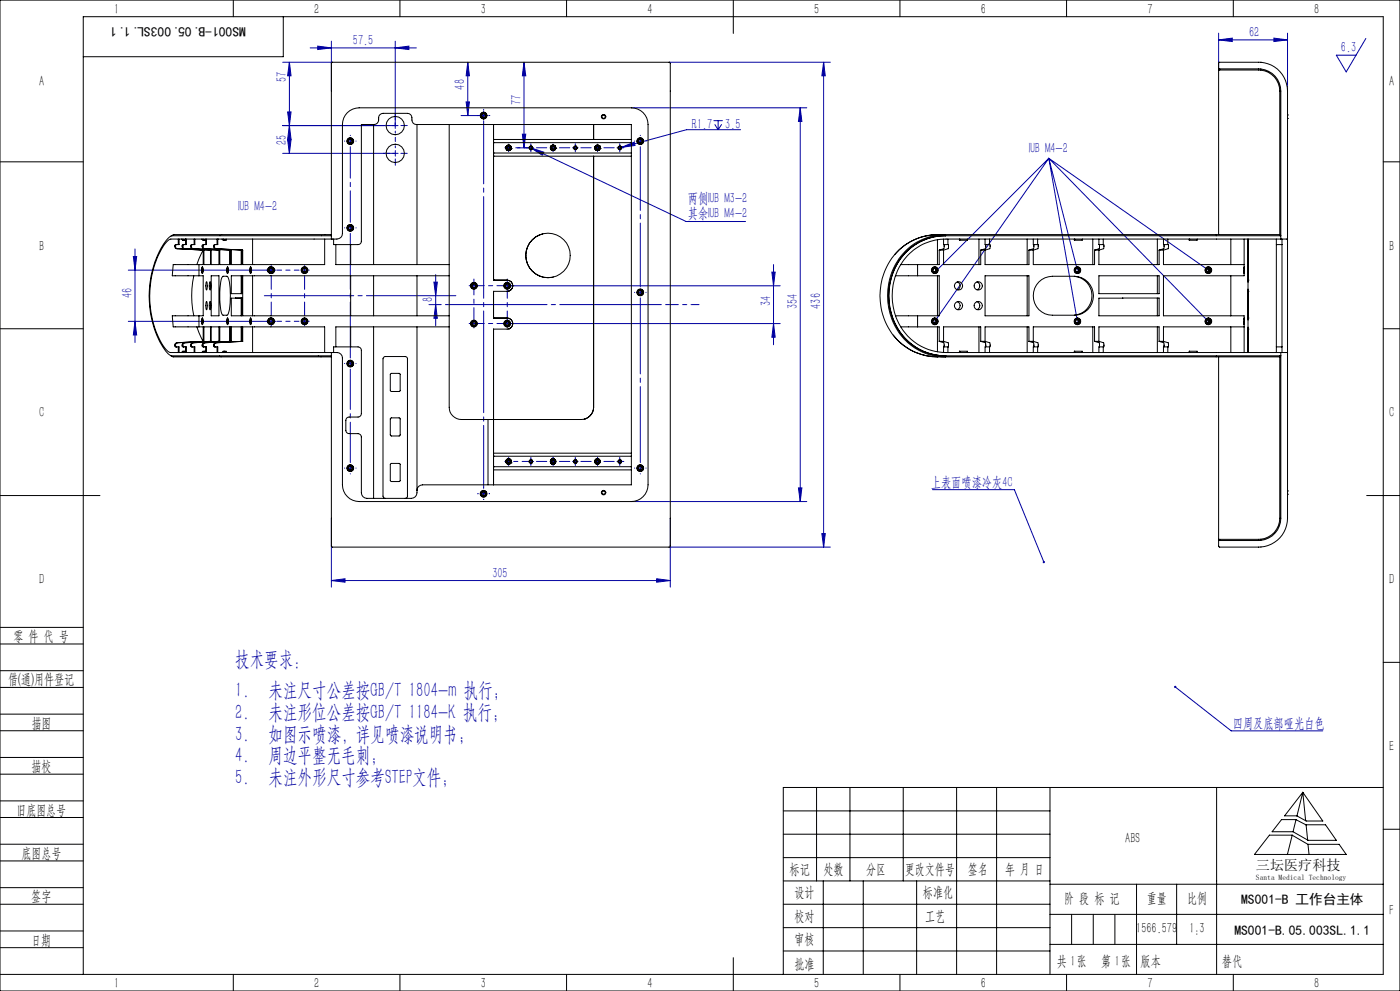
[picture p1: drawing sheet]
<svg xmlns="http://www.w3.org/2000/svg" width="420mm" height="297mm" viewBox="0 0 420 297" stroke-linecap="round" stroke-linejoin="round" font-family="sans-serif">
<g fill="none" stroke="#0000a0" stroke-width=".3">
<path d="M84.8 18.7h15M86.8 18.7v27.3M86.8 18.7l.5 4h-1zM93.1 14.4h31.8M95.3 13.8l4.1 .6-4.1 .4zM99.4 12.3v15M118.6 14.4l4.1-.6v1zM118.6 12.3v26.2M140.3 18.7v15.9M140.3 18.7l.5 4h-1zM157.2 18.7v25.6M157.2 18.7l.5 4h-1z"/>
<path d="M200.7 18.7h48.4M247.1 18.7v145.3M247.1 18.7l.5 4h-1zM365.6 12l4.1-.6v1zM365.6 9.9v11.1M365.6 12h20.7M382.2 11.4l4.1 .6-4.1 .4zM386.3 9.9v17.4M409.8 11.5l-5.9 10.1-3-5.1h5.9M84.8 37.6h34.6M86.3 33.5h1l-.5 4.1zM86.8 37.6l.5 4.1h-1z"/>
<path d="M138.3 34.6h5.4M139.8 30.5h1l-.5 4.1zM144.3 34.6h1.6M145.1 33.8v1.7M189.4 32.3h52.6M214.1 36.2h2.7M214.4 37.2l1 1.7M215.4 36.2v2.7M216.5 37.2l-1.1 1.7M222.2 38.9h-16.2l-19.6 5.3M240.1 32.3v118M240.1 32.3l.5 4.1h-1.1z"/>
<path d="M84.8 46h33.8M86.3 41.9h1l-.5 4.1zM155.2 44.3h2.8M156.7 40.2h1l-.5 4.1zM158.4 44.3h1.7M159.2 44.3l4 1.3-.5 .9zM159.2 44.3l46.6 22.1h17.9M159.2 43.5v1.7M186.4 44.2l3.9-1.6 .2 1zM186.4 44.2l-.5 .1M191.2 42.3h1.7M192.1 41.5v1.6"/>
<path d="M314.6 47.4l-34.2 34.2M314.6 47.4l8.6 33.6M314.6 47.4l47.9 33.6M314.6 47.4l-34.2 48.9M314.6 47.4l8.6 48.9M314.6 47.4l47.9 48.9M40 76.9h1l-.5 4.1zM40.5 74.6v28.1M232.1 79.3v24M38.5 81h44.2M38.5 96.3h44.2M40.5 96.3l.5 4.1h-1z"/>
<path d="M81.4 80.1v1.7M128.7 91.3h2.2M130.2 84.6h1l-.5 4zM130.7 91.3l.5 4.1h-1zM130.7 82.3v15.3M152.2 85.7h81.9M152.2 97h81.9M231.6 81.6h1l-.5 4.1zM232.1 97l.5 4.1h-1zM105.1 139.5v1.6M158.4 138.3h1.7M159.2 137.5v1.6"/>
<path d="M99.4 155.3v20.7M104.2 140.3h1.7M144.3 148h.8M145.1 148v.8M145.1 147.1v.9M145.9 148h-.8M189.4 150.3h52.6M201.1 155.3v20.7M239.5 146.2h1.1l-.5 4.1zM246.6 159.9h1l-.5 4.1zM279.8 146.8h24.5l8.9 21.6M99.4 174l4.1-.5v1z"/>
<path d="M99.4 174h101.7M197 173.5l4.1 .5-4.1 .5zM200.7 164h48.4M352.6 205.9l16.8 13.1h27.4"/>
</g>
<g fill="none" stroke="#0000a0" stroke-width=".3" stroke-dasharray="30.5 1.3 1.3 1.3">
<path d="M116.9 37.6h-1.9M118.6 36v-2M120.3 37.6h1.9M143.4 34.6h-.2M144.3 34.6h-.6M145.1 33.8v-.5M145.1 35.5v.5M145.1 33v-.2M145.9 34.6h.6M146.8 34.6h.1M103.4 42.3h-.1M105.1 42.3v-.8"/>
<path d="M105.1 42.3h-.8M105.1 42.3v.8M105.1 42.3h.8M105.1 40.6v-.1M106.8 42.3h.1M116.9 46h-1.9M118.6 46v-.9M118.6 46h-.8M118.6 46v.8M118.6 46h.8M118.6 47.6v1.9M120.3 46h1.9"/>
<path d="M152.6 43.2v2.3M158.4 44.3h-.4M159.3 43.5v-.4M159.3 45.1v.4M165.9 43.2v2.3M172.6 44.3v-.8M172.6 44.3h-.8M172.6 44.3v.8M172.6 44.3h.8M172.6 43.5v-.4M172.6 45.1v.4M179.3 44.3v-1.1"/>
<path d="M179.3 44.3v1.2M185.9 44.3v-.8M185.9 44.3h-.8M185.9 44.3v.8M185.9 44.3h.9M185.9 43.5v-.4M185.9 45.1v.4M186.8 44.3h.3M190.4 42.3h-.1M192.1 40.6v-.1M193.8 42.3h.1M103.4 68.3h-.1"/>
<path d="M105.1 68.3v-.8M105.1 68.3h-.8M105.1 68.3v.8M105.1 68.3h.8M106.8 68.3h.1M80.5 81h-.5M80.5 96.3h-.5M81.4 80.1v-.5M81.4 96.3v-.8M81.4 96.3h-.9M81.4 96.3v.8M81.4 96.3h.8"/>
<path d="M81.4 97.1v.6M91.4 81v-.9M91.4 81h-.9M91.4 81v.8M91.4 81h.8M91.4 80.1v-.5M91.4 96.3v-.8M91.4 96.3h-.9M91.4 96.3v.8M91.4 96.3h.8M91.4 97.1v.6M92.2 81h.6"/>
<path d="M92.2 96.3h.6M142.2 85.6h-1.5M142.2 97h-1.5M142.2 97v1.3M152 97h2.2M152.2 85.6v-2M152.2 97v1.3M152.2 85.6h2M190.4 87.6h-.1M192.1 87.6v-.8M192.1 87.6h-.8M192.1 87.6v.9"/>
<path d="M192.1 87.6h.8M193.8 87.6h.1M103.4 109h-.1M105.1 109v-.9M105.1 109h-.8M105.1 109v.8M105.1 109h.8M106.8 109h.1M152.6 138.3v-1.2M152.6 138.3v1.2M158.4 138.3h-.4M159.3 137.5v-.4"/>
<path d="M159.3 139.1v.4M165.9 138.3v-1.2M165.9 137.1v2.4M172.6 138.3v-.8M172.6 138.3h-.8M172.6 138.3v.8M172.6 138.3h.8M172.6 137.5v-.4M172.6 139.1v.4M179.3 138.3v-1.2M179.3 137.1v2.4M185.9 138.3v-.8"/>
<path d="M185.9 138.3h-.8M185.9 138.3v.8M185.9 138.3h.9M185.9 137.5v-.4M185.9 139.1v.4M186.8 138.3h.3M103.4 140.3h-.1M105.1 142h.1M106.8 140.3h.1M143.4 148h-.1M145.1 146.3v-.1M145.1 148v-.9"/>
<path d="M145.1 148h-.8M145.1 148v.8M145.1 148h.8M145.1 149.6v.1M146.8 147.9h.1M146.8 148h.1M190.4 140.3h-.1M192.1 140.3v-.8M192.1 140.3h-.8M192.1 140.3v.8M192.1 140.3h.8M192.1 142h.1"/>
<path d="M193.8 140.3h.1"/>
</g>
<path d="M192.1 86v-42" fill="none" stroke="#0000a0" stroke-width=".3" stroke-dasharray="30.5 1.3 1.3 1.3" stroke-dashoffset="11.4"/>
<path d="M192.1 138.6v-49.3" fill="none" stroke="#0000a0" stroke-width=".3" stroke-dasharray="30.5 1.3 1.3 1.3" stroke-dashoffset="7.7"/>
<path d="M105.1 138.6v-28" fill="none" stroke="#0000a0" stroke-width=".3" stroke-dasharray="30.5 1.3 1.3 1.3" stroke-dashoffset="18.4"/>
<path d="M105.1 107.3v-37.3" fill="none" stroke="#0000a0" stroke-width=".3" stroke-dasharray="30.5 1.3 1.3 1.3" stroke-dashoffset="13.7"/>
<path d="M105.1 66.6v-22.6" fill="none" stroke="#0000a0" stroke-width=".3" stroke-dasharray="30.5 1.3 1.3 1.3" stroke-dashoffset="21.1"/>
<path d="M83 81h6.7M83 96.3h6.7M151.5 138.3h6.5" fill="none" stroke="#0000a0" stroke-width=".3" stroke-dasharray="30.5 1.3 1.3 1.3" stroke-dashoffset="29.1"/>
<path d="M81.4 94.6v-12M91.4 94.6v-12" fill="none" stroke="#0000a0" stroke-width=".3" stroke-dasharray="30.5 1.3 1.3 1.3" stroke-dashoffset="26.4"/>
<path d="M118.6 44.3v-5" fill="none" stroke="#0000a0" stroke-width=".3" stroke-dasharray="30.5 1.3 1.3 1.3" stroke-dashoffset="29.9"/>
<path d="M160.9 44.3h10M174.3 44.3h10M142.2 85.6h10M152.2 97h-10M160.9 138.3h10M174.3 138.3h10" fill="none" stroke="#0000a0" stroke-width=".3" stroke-dasharray="30.5 1.3 1.3 1.3" stroke-dashoffset="27.4"/>
<path d="M145.1 146.3v-110" fill="none" stroke="#0000a0" stroke-width=".3" stroke-dasharray="30.5 1.3 1.3 1.3" stroke-dashoffset="11.7"/>
<path d="M136.8 88.6h-57.5" fill="none" stroke="#0000a0" stroke-width=".3" stroke-dasharray="30.5 1.3 1.3 1.3" stroke-dashoffset="3.7"/>
<g fill="none" stroke="#000" stroke-width=".3">
<path d="M0 0h420v297h-420zM70 0v5M85 5v12h-60M120 0v5M170 0v5M220 0v10M270 0v5M320 0v5M370 0v5M0 48.5h25M415 48.5h5M0 98.5h25"/>
<path d="M415 98.5h5M0 148.5h30M410 148.5h10M0 193h25M0 188h25M415 198.5h5M0 206h25M0 201h25M0 219h25M0 214h25M0 232h25M0 227h25"/>
<path d="M245 236v28M255 236v28M271 236v28M287 236v56M299 236v56M315 236v56M365 236v56M390.8 237.5l6 8.6h-4.9l-2.9-1.6h-3.6zM390.8 237.5l-1.7 7M390.8 237.5l.9 8.5M415 236h-180v56M0 245h25"/>
<path d="M0 240h25M0 258h25M0 253h25M235 243h80M235 250h80M235 257h80M380.8 250.3h6.8l4.8 2.7h9.3l2.2 3.1h-27.6zM384.5 245.6h4.3l3 1.6h5.9l3.2 4.6h-8.5l-4.5-2.5h-6.3zM387.7 250.3l-1.5 5.8M388.8 245.7l-.9 3.6M391.8 247.2l.5 4.5M392.4 253l.3 3.1"/>
<path d="M415 248.5h5M0 271h25M0 266h25M0 279h25M235 271h80M235 264h80M235 278h80M247 264v28M259 264v28M275 264v28M315 274h100M315 265h100"/>
<path d="M321.5 274v9M328 274v9M334.5 274v9M341 265v27M353 265v18M0 292h415v-287h-390v287M0 284h25M70 292v5M120 292v5M170 292v5M220 287v10M235 285h80"/>
<path d="M270 292v5M315 283h100M320 292v5M370 292v5"/>
</g>
<path d="M201.1 91.3h-70.2" fill="none" stroke="#0000a0" stroke-width=".3" stroke-dasharray="30.5 1.3 1.3 1.3" stroke-dashoffset="-2.7"/>
<path d="M201.1 91.3h8.6" fill="none" stroke="#0000a0" stroke-width=".3" stroke-dasharray="30.5 1.3 1.3 1.3" stroke-dashoffset="28.1"/>
<path d="M152.2 85.6v11.4" fill="none" stroke="#0000a0" stroke-width=".3" stroke-dasharray="30.5 1.3 1.3 1.3" stroke-dashoffset="26.7"/>
<path d="M142.2 97v-13.4" fill="none" stroke="#0000a0" stroke-width=".3" stroke-dasharray="30.5 1.3 1.3 1.3" stroke-dashoffset="25.7"/>
<path d="M159.3 44.3h-7.8" fill="none" stroke="#0000a0" stroke-width=".3" stroke-dasharray="30.5 1.3 1.3 1.3" stroke-dashoffset="28.5"/>
<g fill="#0000a0">
<path d="M159.2 44.3l4 1.3-.5 .9zM312.9 168.3v.4l.4 .1-.1-.4 .1 .4 .2-.2-.1-.4zM352.3 205.7a.35 .35 0 0 0 .2 .5 .35 .35 0 0 0 .4-.4 .35 .35 0 0 0-.5-.2l.2 .3z"/>
<path d="M231.6 81.6h1l-.5 4.1zM232.1 97l.5 4.1h-1z"/>
<path d="M130.2 84.6h1l-.5 4zM130.7 91.3l.5 4.1h-1z"/>
<path d="M95.3 13.8l4.1 .6-4.1 .4zM118.6 14.4l4.1-.6v1zM99.4 174l4.1-.5v1zM197 173.5l4.1 .5-4.1 .5zM186.4 44.2l4.1-.6-.2-1zM365.6 12l4.1-.6v1zM382.2 11.4l4.1 .6-4.1 .4z"/>
<path d="M247.1 18.7l.5 4h-1zM246.6 159.9h1l-.5 4.1zM240.1 32.3l.5 4.1h-1.1zM239.5 146.2h1.1l-.5 4.1zM86.8 18.7l.5 4h-1zM86.3 33.5h1l-.5 4.1zM40 76.9h1l-.5 4.1zM40.5 96.3l.5 4.1h-1zM86.8 37.6l.5 4.1h-1zM86.3 41.9h1l-.5 4.1zM140.3 18.7l.5 4h-1zM139.8 30.5h1l-.5 4.1zM157.2 18.7l.5 4h-1zM156.7 40.2h1l-.5 4.1z"/>
</g>
<g fill="none" stroke="#000" stroke-width=".3">
<path d="M99.4 18.9v52.7M99.6 18.7l101.4 .1v144.9M112.1 37.3v42M125.1 37.3v42M134.8 37.3v84.8a3.7 3.7 0 0 0 3.6 3.6h36a3.7 3.7 0 0 0 3.7-3.6M148.1 37.3v46.7M178.1 37.3v4.5M365.9 20.6v.4M386.3 35.5h.1M386.3 34.5h.1M148.1 41.8h.1M148.1 42.8h.1"/>
<path d="M148.1 45.9h.1M148.1 46.8h.1M148.1 41.8h41.3M148.1 42.8h41.3M148.1 45.9h41.3M148.1 46.8h41.3M151.8 44.4h.1M151.8 44.4v.2M151.8 44.6h.1M151.8 44h.1M151.8 44v.3M151.8 44.6l.1 .2"/>
<path d="M151.8 44.3v.1M151.9 44.8h.1M151.9 44.8l.3 .2M152 43.7h.1M152 43.7l-.2 .3M152.2 45v.1M152.2 43.6h.1M152.2 45.1h.2M152.2 43.6l-.2 .1M152.4 45.1h.1M152.4 43.5h.1M152.4 43.5l-.2 .1"/>
<path d="M152.4 43.5h.4M152.4 45.1l.2 .1M152.6 43.9a.42 .42 0 0 0-.4 .4 .42 .42 0 0 0 .4 .4M152.6 45.2h.1M152.8 43.5h.1M152.9 43.5l.1 .1M153 45h.1M153 45l-.4 .2M153 43.6h.1M153 43.6l.4 .5M153.3 44.7h.1M153.3 44.7l-.3 .3"/>
<path d="M153.4 44.1h.1M153.4 44.5h.1M153.4 44.5l-.1 .2M153.4 44.1v.2M153.4 44.3h.1M153.4 44.3v.2M159.2 44.9h.1M159.2 43.7h.1M159.2 43.7l.6 .6M159.8 44.3l-.6 .6M165.1 44.4h.1M165.1 44.4v.2"/>
<path d="M165.1 44.6h.1M165.1 44h.1M165.1 44.6l.1 .2M165.1 44.3v.1M165.1 44v.3M165.2 44.8h.1M165.2 44.8l.4 .2M165.4 43.7h.1M165.4 43.7l-.3 .3M165.6 45v.1M165.6 43.6h.1M165.6 43.6l-.2 .1"/>
<path d="M165.6 45.1h.1M165.7 45.1h.1M165.7 43.5h.1M165.7 43.5l-.1 .1M165.8 43.5l.5 .1M165.8 45.1l.1 .1M165.9 43.9a.42 .42 0 0 0-.4 .4 .42 .42 0 0 0 .4 .4M165.9 45.2h.1M166.3 45h.1M166.3 45l-.3 .2M166.3 43.6h.1M166.4 43.6l.3 .5"/>
<path d="M166.6 44.7l-.2 .3M166.7 44.7h.1M166.7 44.1h.1M166.7 44.5h.1M166.7 44.5v.2M166.7 44.1l.1 .2M166.8 44.3h.1M166.8 44.3l-.1 .2M172.6 44.9h.1M172.6 43.7h.1M172.6 43.7l.5 .6M173.1 44.3l-.5 .6"/>
<path d="M178.1 46.8v75.3M178.4 44.4h.1M178.4 44.4l.1 .2M178.5 44.6h.1M178.5 44v.3M178.5 44h.1M178.5 44.6l.1 .2M178.5 44.3l-.1 .1M178.6 44.8h.1M178.6 44.8l.3 .2M178.7 43.7h.1M178.7 43.7l-.2 .3"/>
<path d="M178.9 45.1h.1M178.9 45.1h.2M179.1 45.1h.1M179.1 43.5h.1M179.1 43.5l-.4 .2M179.1 43.5l.6 .1M179.2 43.9a.42 .42 0 0 0-.4 .4 .42 .42 0 0 0 .4 .4M179.7 45h.1M179.7 45l-.6 .1M179.7 43.6h.1M179.7 43.6l.1 .1M179.8 43.7h.1"/>
<path d="M179.8 43.7l.3 .4M180.1 44.5l-.4 .5M180.1 44.1h.1M180.1 44.5h.1M180.1 44.1v.2M180.1 44.3h.1M180.1 44.3v.2M185.9 44.9h.1M185.9 43.7h.1M185.9 43.7l.6 .6M186.5 44.3l-.6 .6M191.8 42.8h.6"/>
<path d="M191.9 41.8h.4M53 73.3a.65 .65 0 0 0-.4 .7 .65 .65 0 0 0 .7 .5M53.5 71.6v1.7M53.7 71.6v1.7h-.9a.64 .64 0 0 0-.4 .7 .64 .64 0 0 0 .7 .5l8.1 .5M54.4 71.6l.4 .4h.9M54.9 71.6l.3 .4M55.2 73.3a.65 .65 0 0 0-.4 .7 .65 .65 0 0 0 .7 .5M55.7 71.6v1.7M55.9 71.6v1.7h-.9a.65 .65 0 0 0-.4 .7 .65 .65 0 0 0 .6 .5l8.2 .5M57.7 73.3a.64 .64 0 0 0-.3 .7 .64 .64 0 0 0 .6 .5l7.9 .5M58.2 71.6v1.7M58.5 71.6v1.7h-1a.65 .65 0 0 0-.3 .7 .65 .65 0 0 0 .6 .5l7.9 .5"/>
<path d="M59.7 79.3v3.4M60.5 71.6l.4 .4h.8M60.9 75l-1.8 4.3M60.9 71.6l.4 .4M61.2 75h-.2v4.3h-9l-.3 3.4h9.3v11.9h-9.3l.3 3.4h9v4.3h.2M61.2 75v4.3h1.9v-4.3h.3M61.2 73.3a.65 .65 0 0 0-.3 .7 .65 .65 0 0 0 .6 .5M61.7 71.6v1.7M61.9 71.6v1.7h-.9a.64 .64 0 0 0-.4 .7 .64 .64 0 0 0 .7 .5l8.1 .5M63.4 75v4.3h2.3v-4.3M64.6 73.3a.65 .65 0 0 0-.3 .7 .65 .65 0 0 0 .6 .5M65.1 71.6v1.7"/>
<path d="M65.3 71.6v1.7h-.9a.65 .65 0 0 0-.4 .7 .65 .65 0 0 0 .7 .5l8.1 .5M65.7 75h.2M65.9 75v4.3h3.3v-4.3h.2M66.6 71.6l.4 .4h.8v-.4M67 71.6l.4 .4M68.9 75v4.3M69.4 75v4.3h3.2v-4.3h.2M72.4 75v4.3M75.8 71.6v7.7M81.4 79.9a1.07 1.07 0 0 0-1 .7 1.07 1.07 0 0 0 .2 1.1M97.4 71.6v7.7h-24.6v-4.3M99.4 71.6h.2a2.88 2.88 0 0 0 3-1l.1-33.3a5 5 0 0 1 5-5h81.7a5 5 0 0 1 5 5v108a5.1 5.1 0 0 1-5 5h-81.7a5.1 5.1 0 0 1-5-5v-38a1.63 1.63 0 0 0-1.6-1.6h-1.7"/>
<path d="M99.4 70.7h-47.7a8.1 8.1 0 0 0-3.6 4.1 30.1 30.1 0 0 0 1.6 30.5l.7 .7 1.1 .6h47.9M99.4 71.6h-48.1a8.4 8.4 0 0 0-3.5 4.3 29.3 29.3 0 0 0 1.7 28.4l.9 1 .7 .4h48.3M99.4 70.3h-47.2l-.9 .4M100.1 71.6v1.7h7.3a.96 .96 0 0 0 1-1v-35h3.9a1.52 1.52 0 0 0 1.3-2 1.33 1.33 0 0 1 1.3-1.3h7.3a1.49 1.49 0 0 1 1.4 2 1.33 1.33 0 0 0 1.3 1.3h64.5v108h-62.6a1.63 1.63 0 0 0-1.7 1.7M100.8 73.3v6h34M105.2 73.3v6M157.7 76.5a6.6 6.6 0 0 0 8.3 6.5M162.8 70.1a6.7 6.7 0 0 0-5.1 6.4M270.2 79.3h5.1v3.4h-6.7M281.2 71.9v7.4M281.3 70.3a16.9 16.9 0 0 0-12.8 5.9M281.8 75v4.3h-6.4"/>
<path d="M281.8 75h1.3M283.1 71.6v1.7l1.5 .1-.1 1.1-1.4 .5M283.1 75v4.3h11.1v-4.3M283.2 73.3v1.2l-1.4 .5M283.6 70.3a17.8 17.8 0 0 0-17.3 20.1 17.5 17.5 0 0 0 17.4 16.6M283.7 70.7a17.3 17.3 0 0 0-17 17.9 17.3 17.3 0 0 0 17 18M284.4 71.6v1.7M287.8 71.6v.4h2.4l.1-.4M288 71.6l-.1 .4M293.7 71.6v7.7M294.2 75h1.3M295.5 71.6v1.7h1.5v.2l-.1 1-1.4 .5"/>
<path d="M295.5 75v4.3h13.2v-4.3M295.7 73.3v1.2l-1.5 .5M296.9 71.6v1.7M308.2 71.6v7.7M308.7 75h1.3M310 71.6v1.7l1.5 .1-.1 1.1-1.4 .5M310 75v4.3h18.4v-4.3M310.1 73.3v1.2l-1.4 .5M311.3 71.6v1.7M322.3 71.6v.4h2.4v-.4M322.4 71.6v.4M327.8 71.6v7.7"/>
<path d="M328.4 75h1.3M329.7 71.6v1.7h1.4l.1 .2-.1 1-1.4 .5M329.7 75v4.3h18v-4.3M329.8 73.3v1.2l-1.4 .5M331 71.6v1.7M347.2 71.6v7.7M347.7 75h1.3M349 71.6v1.7h1.5l.1 .2-.2 1-1.4 .5M349 75v4.3h24.2M349.2 73.3v1.2l-1.5 .5M350.3 71.6v1.7M356.8 71.6v.4h2.3l.1-.4"/>
<path d="M356.9 71.6l-.1 .4M365.6 70.3v-49.3h9.6a7.7 7.7 0 0 1 7.1 2.1 6.4 6.4 0 0 1 1.6 4.2v43.4M369.3 71.6v7.7M373.2 71.6v11.1h-24.2v11.9h24.2v11.1M374.4 71.6v34.1M382.9 73.3h1.7M382.9 71.6v34.1M383.9 70.3h-102.5a17.7 17.7 0 0 0-17.3 20.1 17.5 17.5 0 0 0 17.3 16.6h102.5M384.2 70.7h-100.5a17.1 17.1 0 0 0-17 16.2 17.5 17.5 0 0 0 17 19.7h100.5M384.2 71.6h-100.4a16.6 16.6 0 0 0-15.8 20.4 16.1 16.1 0 0 0 15.8 13.7h100.4M384.2 71.6v-44.3a6.7 6.7 0 0 0-6.6-6.7h-12v-1.7l.2-.2h10.3a8.8 8.8 0 0 1 10.2 8.6v128a8.8 8.8 0 0 1-10.2 8.7h-10.2l-.3-.3v-1.7h7.4a21.8 21.8 0 0 0 6.4-.3 6.7 6.7 0 0 0 4.8-6.4v-49.6M384.2 71.6h2.1"/>
<path d="M384.6 71.6v34.1M58.1 82.7a28.6 28.6 0 0 0 0 11.9M59.1 98l1.8 4.3M59.7 94.6v3.4M60.6 80.1l.3 .9-.2 .9zM60.6 95.5l.3 .8-.2 .9zM60.6 95.4l.3 .7-.2 1.2zM60.6 80l.3 .8-.2 1.2zM60.7 80.4v1.2zM60.7 95.6v1.4zM60.8 95.8v1M60.8 80.5v1"/>
<path d="M61.9 84.5h.2l.1 1.2-.2 1.2-.3-1.2zM61.9 90.4h.2l.1 1.2-.2 1.2-.3-1.2zM63 84.4l.2 .8-.2 1.7-.2-.8zM63 90.3l.2 .8-.2 1.7-.2-.7zM63.4 82.7h2.3v11.9h-2.3zM66.7 82.9h1.6a20.5 20.5 0 0 1 0 11.5l-1.4 .1a4.9 4.9 0 0 1-.9-3.6 19 19 0 0 1 .7-8zM68.2 80.1l.2 .5-.1 1.3zM68.2 95.5l.2 .5-.1 1.2zM68.2 95.4l.2 .7-.1 1.2zM68.2 80l.2 .8-.1 1.2zM68.2 80.4l.1 1.2zM68.3 95.6v1.4z"/>
<path d="M68.3 95.8v1M68.3 80.5v1M68.9 98v4.3M69.4 89.4l3.2-.1v5.3h-3.2zM69.4 82.7h3.2v5.3h-3.2zM70.7 89.3v.1M72.4 82.7v5.3M72.4 89.4v5.2M72.4 98v4.3M75.1 80.1l.3 .9-.2 .9zM75.1 95.5l.3 .8-.2 .9zM75.1 80a1.96 1.96 0 0 1 0 1.9z"/>
<path d="M75.1 95.4l.3 .4-.2 1.5zM75.1 80.4l.1 1.2zM75.2 95.6v1.4zM75.2 80.5v1M75.2 95.8v1M75.8 82.7v11.9M75.8 98v7.7M81.4 95.2a1.07 1.07 0 0 0-1 .7 1.07 1.07 0 0 0 .2 1.2M105.2 82.7v11.9M105.2 98v6M112.1 82.7v11.9M112.1 98v51.4"/>
<path d="M125.1 98v49.7a1.69 1.69 0 0 1-1.7 1.7h-13.3a1.69 1.69 0 0 1-1.7-1.7v-16.7a1.02 1.02 0 0 0-1-1h-2.7a.96 .96 0 0 1-.9-1v-3a.96 .96 0 0 1 .9-1h2.7a1.02 1.02 0 0 0 1-1v-19a1.02 1.02 0 0 0-1-1h-7.3v1.7M125.1 82.7v11.9M134.8 82.7h-62v11.9h62M134.8 98h-34v6M142 96.4a.54 .54 0 0 0-.4 .6 .54 .54 0 0 0 .6 .5M142 85.1a.54 .54 0 0 0-.4 .6 .54 .54 0 0 0 .6 .5M142.2 97.5h.1M142.2 86.2h.1M148.1 84h.1M148.1 95.3h.1M148.1 84h4.1M148.1 95.3h4.1"/>
<path d="M152 85.1a.54 .54 0 0 0-.4 .6 .54 .54 0 0 0 .6 .5M152 96.4a.54 .54 0 0 0-.4 .6 .54 .54 0 0 0 .6 .5M152.2 84a1.68 1.68 0 0 1 1.6 1.6 1.68 1.68 0 0 1-1.6 1.7h-4.1v8M152.2 84a1.66 1.66 0 0 1 1.6 1.4 1.66 1.66 0 0 1-1.3 1.8M152.2 95.3a1.66 1.66 0 0 1 1.6 1.7 1.66 1.66 0 0 1-1.6 1.6h-4.1v46.7M152.2 95.3a1.64 1.64 0 0 1 1.6 1.5 1.64 1.64 0 0 1-1.3 1.8M152.2 97.5h.1M152.2 86.2h.1M152.5 87.3h.1M152.5 98.6h.1M268.7 94.6h6.6v3.4h-5.1M275.3 82.7h6.5v11.9h-6.5"/>
<path d="M275.3 98h6.5v4.3M280.3 95.8a.54 .54 0 0 1 .4 .5 .54 .54 0 0 1-.4 .5M280.3 80.4a.54 .54 0 0 1 .4 .6 .54 .54 0 0 1-.4 .5M281.2 82.7v11.9M281.2 98v7.4M287.2 90.4a1.22 1.22 0 0 1 .8 1.2 1.22 1.22 0 0 1-.8 1.2M287.2 84.5a1.25 1.25 0 0 1 .8 1.2 1.25 1.25 0 0 1-.8 1.2M293.1 84.5a1.25 1.25 0 0 1 .8 1.2 1.25 1.25 0 0 1-.8 1.2M293.1 90.4a1.22 1.22 0 0 1 .8 1.2 1.22 1.22 0 0 1-.8 1.2M293.7 98v7.7M295.5 82.7h13.2v11.9h-13.2zM308.2 82.7v11.9"/>
<path d="M308.2 98v7.7M311.6 84.5a5.8 5.8 0 0 1 4.1-1.7h6.6a5.8 5.8 0 0 1 5.7 5.8 5.8 5.8 0 0 1-5.7 5.9h-6.6a5.8 5.8 0 0 1-5.3-3.7 5.8 5.8 0 0 1 1.2-6.3zM322.4 82.8a5.8 5.8 0 0 1 5.2 5.8 5.8 5.8 0 0 1-5.2 5.8M323.1 95.8a.54 .54 0 0 1 .4 .5 .54 .54 0 0 1-.4 .5M323.1 80.4a.54 .54 0 0 1 .4 .6 .54 .54 0 0 1-.4 .5M327.8 98v7.7M329.7 89.4l18-.1v5.3h-18zM329.7 82.7h18v5.3h-18zM336.8 89.3v.1M347.2 82.7v5.3M347.2 89.3v5.3M347.2 98v7.7"/>
<path d="M362.3 80.5l.2 .3-.2 .7M362.3 95.8l.2 .3-.2 .7M362.4 80.4a.54 .54 0 0 1 .4 .6 .54 .54 0 0 1-.4 .5M362.4 95.8a.54 .54 0 0 1 .4 .5 .54 .54 0 0 1-.4 .5M369.3 82.7v11.9M369.3 98v7.7M373.2 80.2v1.5M373.2 95.5v1.6M373.2 95.4v.4M373.2 96.3v.9v-.4M373.2 98h-24.2v4.3M373.2 80.1v.3"/>
<path d="M373.2 81v.9v-.4M374.4 98v.6M374.4 95.3v.6M374.4 86.6v.7M374.4 84v.6M374.4 98.6h.1M374.4 84h.1M374.4 87.3h.1M374.4 95.3h.1M51.2 106.5l.8 .5h47.4M53.3 102.7a.67 .67 0 0 0-.6 .5 .67 .67 0 0 0 .3 .8M53.5 104v1.7"/>
<path d="M55.2 105.3l-.3 .4M55.5 102.7a.67 .67 0 0 0-.6 .5 .67 .67 0 0 0 .3 .8M55.7 105.3h-.9l-.4 .4M55.7 104v1.7M58 102.7a.65 .65 0 0 0-.6 .5 .65 .65 0 0 0 .3 .8M58.2 104v1.7M61.2 102.3l-8.1 .4a.65 .65 0 0 0-.7 .5 .65 .65 0 0 0 .4 .8h.9v1.7M61.2 102.3v-4.3h1.9v4.3h.3M61.3 105.3l-.4 .4M61.7 105.3h-.8l-.4 .4M61.7 104v1.7M63.4 102.3l-8.2 .4a.67 .67 0 0 0-.5 .5 .67 .67 0 0 0 .3 .8h.9v1.7"/>
<path d="M63.4 102.3v-4.3h2.3v4.3h.2M64.9 102.7a.67 .67 0 0 0-.6 .5 .67 .67 0 0 0 .3 .8M65.1 104v1.7M65.9 102.3l-8.1 .4a.67 .67 0 0 0-.6 .5 .67 .67 0 0 0 .3 .8h1v1.7M65.9 102.3v-4.3h3.3v4.3M66.6 105.7l.4-.4h.8v.4M67.4 105.3l-.4 .4M69.2 102.3l-7.9 .4a.65 .65 0 0 0-.6 .5 .65 .65 0 0 0 .3 .8h.9v1.7M69.2 102.3h.2M69.4 102.3l-7.9 .4a.67 .67 0 0 0-.6 .5 .67 .67 0 0 0 .3 .8M69.4 102.3v-4.3h3.2v4.3h.2M72.8 102.3v-4.3h24.6v7.7"/>
<path d="M72.8 102.3l-8.1 .4a.67 .67 0 0 0-.6 .5 .67 .67 0 0 0 .3 .8h.9v1.7M99.4 105.7v58.1M117.2 112l2.5-.1 .4 .2v5l-.2 .2h-2.5l-.3-.2zM268 100.4a16.7 16.7 0 0 0 13.3 6.6M281.8 102.3l1.3 .4 .1 1.3M281.8 102.3h1.3M283.1 102.3l1.3 .4 .2 .4-.1 .9h-1.4v1.7M283.1 102.3v-4.3h11.1v4.3M284.4 104v1.7M287.8 105.7v-.4h2.4l.1 .4M287.9 105.3l.1 .4M294.2 102.3l1.4 .4 .1 1.3"/>
<path d="M294.2 102.3h1.3M295.5 102.3l1.4 .4 .1 .4v.9h-1.5v1.7M295.5 102.3v-4.3h13.2v4.3M296.9 104v1.7M308.7 102.3l1.4 .4v1.3M308.7 102.3h1.3M310 102.3l1.4 .4 .1 .4-.1 .9h-1.4v1.7M310 102.3v-4.3h18.4v4.3M311.3 104v1.7M322.3 105.7v-.4h2.4v.4M322.4 105.3v.4M328.4 102.3l1.4 .5v1.2"/>
<path d="M328.4 102.3h1.3M329.7 102.3l1.4 .4 .1 .7v.6h-1.5v1.7M329.7 102.3v-4.3h18v4.3M331 104v1.7M347.7 102.3l1.5 .5v1.2M347.7 102.3h1.3M349 102.3l1.4 .4 .2 .7-.1 .6h-1.5v1.7M350.3 104v1.7M356.8 105.7v-.4h2.3l.1 .4M356.8 105.3l.1 .4M382.9 104h1.7M383.9 106.6v48.7a6.3 6.3 0 0 1-6.3 6.3h-12v-54.6"/>
<path d="M384.2 105.7h2.1M117.2 125.3l2.5-.1 .4 .2v5.1l-.2 .1-2.5 .1-.3-.2zM117.2 139l2.5-.1 .4 .2v5l-.2 .2h-2.5l-.3-.2zM146.4 125.7v19.6M148.1 136.7h.1M148.1 139.9h.1M148.1 125.7h.1M148.1 136.7h41.3M148.1 135.8h41.3M148.1 139.9h41.3M151.8 138.3l.2 .7M151.8 138v.3"/>
<path d="M151.8 138h.1M152 139h.1M152 139l.2 .1M152.2 139.1h.1M152.2 137.5l-.4 .5M152.2 137.5h.1M152.2 139.1h.2M152.4 139.1h.1M152.4 137.5h.1M152.4 137.5h-.2M152.4 139.1h.2M152.4 137.5h.2"/>
<path d="M152.6 137.9a.41 .41 0 0 0-.4 .4 .41 .41 0 0 0 .4 .4M152.6 139.1h.1M152.6 137.5h.1M152.6 137.5h.2M152.8 139.1h.1M152.8 137.5h.1M152.8 139.1h-.2M152.9 137.5l.4 .4M153.3 138.7h.1M153.3 138.7l-.4 .4M153.3 137.9h.1M153.3 137.9l.1 .2"/>
<path d="M153.4 138.1h.1M153.4 138.5h.1M153.4 138.5l-.1 .2M153.4 138.1v.2M153.4 138.3h.1M153.4 138.3v.2M159.2 138.8h.1M159.2 137.8h.1M159.2 137.8l.6 .5M159.8 138.3l-.2 .4-.4 .1M165.1 138.3l.3 .7M165.1 138v.3"/>
<path d="M165.1 138h.1M165.4 139h.1M165.4 139l.2 .1M165.6 139.1h.1M165.6 137.5l-.5 .5M165.6 137.5h.1M165.7 139.1h.1M165.7 137.5h.1M165.7 137.5h-.1M165.8 139.1h.1M165.8 137.5h.1M165.9 137.9a.41 .41 0 0 0-.4 .4 .41 .41 0 0 0 .4 .4"/>
<path d="M165.9 139.1h.1M165.9 137.5h.1M166 137.5l.6 .4M166.6 138.7h.1M166.6 138.7l-.6 .4M166.6 137.9h.1M166.7 137.9v.2M166.7 138.1h.1M166.7 138.5h.1M166.7 138.5v.2M166.7 138.1l.1 .2M166.8 138.3h.1"/>
<path d="M166.8 138.3l-.1 .2M172.6 138.8h.1M172.6 137.8h.1M172.6 137.8l.5 .5M173.1 138.3l-.1 .4-.4 .1M175.3 125.6h.1M178.1 122.1a3.7 3.7 0 0 1-2.8 3.5M178.5 138.3l.2 .7M178.5 138v.3M178.5 138h.1M178.7 139h.1M178.7 139l.2 .1"/>
<path d="M178.9 139.1h.1M178.9 137.5l-.4 .5M178.9 137.5h.1M178.9 139.1h.2M179.1 139.1h.1M179.1 137.5h.1M179.1 137.5h-.2M179.1 137.5l.6 .1 .4 .5M179.2 137.9a.41 .41 0 0 0-.4 .4 .41 .41 0 0 0 .4 .4M180.1 138.5l-.1 .1a.65 .65 0 0 1-.9 .5M180.1 138.1h.1M180.1 138.5h.1"/>
<path d="M180.1 138.1v.2M180.1 138.3h.1M180.1 138.3v.2M185.9 138.8h.1M185.9 137.8h.1M185.9 137.8l.6 .5M186.5 138.3l-.2 .4-.4 .1M191.8 139.9h.6M115.6 149.4l-.5-.2-.2-.5v-41.2l.2-.4 .5-.2h6l.5 .2 .1 .4v41.2l-.1 .5-.5 .2M148.1 140.8h41.3M191.9 140.8h.4M386.3 148.1h.1"/>
<path d="M386.3 147.1h.1M99.6 163.9l101.2 .1M365.9 161.6v.4"/>
<circle cx="118.6" cy="37.6" r="2.75"/>
<circle cx="145.1" cy="34.6" r=".92"/>
<circle cx="145.1" cy="34.6" r=".54"/>
<circle cx="145.1" cy="34.6" r=".67"/>
<circle cx="145.1" cy="34.6" r="1"/>
<circle cx="181.1" cy="35" r=".51"/>
<circle cx="181.1" cy="35" r=".67"/>
<circle cx="105.1" cy="42.3" r=".54"/>
<circle cx="105.1" cy="42.3" r=".67"/>
<circle cx="105.1" cy="42.3" r="1.01"/>
<circle cx="105.1" cy="42.3" r=".92"/>
<circle cx="118.6" cy="46" r="2.75"/>
<circle cx="152.6" cy="44.3" r=".51"/>
<circle cx="152.6" cy="44.3" r=".75"/>
<circle cx="152.6" cy="44.3" r=".42"/>
<circle cx="159.2" cy="44.3" r=".39"/>
<circle cx="159.3" cy="44.3" r=".55"/>
<circle cx="165.9" cy="44.3" r=".52"/>
<circle cx="165.9" cy="44.3" r=".75"/>
<circle cx="165.9" cy="44.3" r=".42"/>
<circle cx="172.6" cy="44.3" r=".39"/>
<circle cx="172.6" cy="44.3" r=".55"/>
<circle cx="179.2" cy="44.3" r=".52"/>
<circle cx="179.3" cy="44.3" r=".75"/>
<circle cx="179.3" cy="44.3" r=".42"/>
<circle cx="185.9" cy="44.3" r=".39"/>
<circle cx="185.9" cy="44.3" r=".55"/>
<circle cx="192.1" cy="42.3" r=".67"/>
<circle cx="192.1" cy="42.3" r="1.01"/>
<circle cx="192.1" cy="42.3" r=".92"/>
<circle cx="192.1" cy="42.3" r=".54"/>
<circle cx="105.1" cy="68.3" r=".54"/>
<circle cx="105.1" cy="68.3" r=".67"/>
<circle cx="105.1" cy="68.3" r="1.01"/>
<circle cx="105.1" cy="68.3" r=".92"/>
<circle cx="164.4" cy="76.6" r="6.7"/>
<circle cx="81.4" cy="96.3" r="1.01"/>
<circle cx="81.4" cy="81" r="1.01"/>
<circle cx="81.4" cy="96.3" r=".92"/>
<circle cx="81.4" cy="81" r=".54"/>
<circle cx="81.4" cy="96.3" r=".54"/>
<circle cx="81.4" cy="81" r=".9"/>
<circle cx="81.4" cy="96.3" r=".67"/>
<circle cx="81.4" cy="81" r=".67"/>
<circle cx="91.4" cy="81" r=".67"/>
<circle cx="91.4" cy="96.3" r=".67"/>
<circle cx="91.4" cy="96.3" r=".91"/>
<circle cx="91.4" cy="81" r="1.01"/>
<circle cx="91.4" cy="96.3" r="1.01"/>
<circle cx="91.4" cy="81" r=".92"/>
<circle cx="91.4" cy="81" r=".54"/>
<circle cx="91.4" cy="96.3" r=".54"/>
<circle cx="142.2" cy="97" r=".67"/>
<circle cx="142.2" cy="97" r=".91"/>
<circle cx="142.2" cy="85.6" r=".91"/>
<circle cx="142.2" cy="85.6" r=".67"/>
<circle cx="142.2" cy="85.6" r="1.01"/>
<circle cx="142.2" cy="97" r="1.01"/>
<circle cx="142.2" cy="85.6" r=".54"/>
<circle cx="142.2" cy="97" r=".54"/>
<circle cx="152.2" cy="85.6" r=".92"/>
<circle cx="152.2" cy="97" r="1.01"/>
<circle cx="152.2" cy="85.6" r="1.01"/>
<circle cx="152.2" cy="85.6" r=".54"/>
<circle cx="152.2" cy="97" r=".54"/>
<circle cx="152.2" cy="97" r=".91"/>
<circle cx="152.2" cy="97" r=".67"/>
<circle cx="152.2" cy="85.6" r=".67"/>
<circle cx="192.1" cy="87.6" r=".67"/>
<circle cx="192.1" cy="87.7" r="1.01"/>
<circle cx="192.1" cy="87.6" r=".92"/>
<circle cx="192.1" cy="87.7" r=".54"/>
<circle cx="280.4" cy="96.3" r=".53"/>
<circle cx="280.4" cy="81" r=".53"/>
<circle cx="280.4" cy="81" r=".66"/>
<circle cx="280.4" cy="96.3" r=".66"/>
<circle cx="280.4" cy="81" r=".91"/>
<circle cx="280.4" cy="96.3" r=".91"/>
<circle cx="280.4" cy="81" r="1"/>
<circle cx="280.4" cy="96.3" r="1"/>
<circle cx="287.6" cy="85.7" r="1.25"/>
<circle cx="287.6" cy="91.6" r="1.25"/>
<circle cx="293.5" cy="85.7" r="1.24"/>
<circle cx="293.5" cy="91.6" r="1.24"/>
<circle cx="323.2" cy="96.3" r=".53"/>
<circle cx="323.2" cy="81" r=".53"/>
<circle cx="323.2" cy="81" r=".67"/>
<circle cx="323.2" cy="96.3" r=".67"/>
<circle cx="323.2" cy="96.3" r="1"/>
<circle cx="323.2" cy="81" r="1"/>
<circle cx="323.2" cy="96.3" r=".91"/>
<circle cx="323.2" cy="81" r=".92"/>
<circle cx="362.5" cy="96.3" r=".54"/>
<circle cx="362.5" cy="81" r=".54"/>
<circle cx="362.5" cy="81" r=".67"/>
<circle cx="362.5" cy="96.3" r=".67"/>
<circle cx="362.5" cy="81" r="1"/>
<circle cx="362.5" cy="96.3" r="1"/>
<circle cx="362.5" cy="81" r=".9"/>
<circle cx="362.5" cy="96.3" r=".9"/>
<circle cx="105.1" cy="109" r=".54"/>
<circle cx="105.1" cy="109" r=".67"/>
<circle cx="105.1" cy="109" r="1.03"/>
<circle cx="105.1" cy="109" r=".92"/>
<circle cx="152.6" cy="138.3" r=".41"/>
<circle cx="152.6" cy="138.3" r=".75"/>
<circle cx="152.6" cy="138.3" r=".51"/>
<circle cx="159.2" cy="138.3" r=".39"/>
<circle cx="159.3" cy="138.3" r=".55"/>
<circle cx="165.9" cy="138.3" r=".52"/>
<circle cx="165.9" cy="138.3" r=".41"/>
<circle cx="165.9" cy="138.3" r=".75"/>
<circle cx="172.6" cy="138.3" r=".39"/>
<circle cx="172.6" cy="138.3" r=".55"/>
<circle cx="179.2" cy="138.3" r=".52"/>
<circle cx="179.3" cy="138.3" r=".41"/>
<circle cx="179.3" cy="138.3" r=".75"/>
<circle cx="185.9" cy="138.3" r=".39"/>
<circle cx="185.9" cy="138.3" r=".55"/>
<circle cx="105.1" cy="140.3" r=".54"/>
<circle cx="105.1" cy="140.3" r=".67"/>
<circle cx="105.1" cy="140.3" r="1.01"/>
<circle cx="105.1" cy="140.3" r=".92"/>
<circle cx="145.1" cy="148" r=".92"/>
<circle cx="145.1" cy="148" r=".54"/>
<circle cx="145.1" cy="148" r="1"/>
<circle cx="145.1" cy="148" r=".68"/>
<circle cx="181.1" cy="147.6" r=".5"/>
<circle cx="181.1" cy="147.7" r=".67"/>
<circle cx="192.1" cy="140.3" r=".67"/>
<circle cx="192.1" cy="140.3" r=".54"/>
<circle cx="192.1" cy="140.3" r="1.01"/>
<circle cx="192.1" cy="140.3" r=".92"/>
</g>
<g font-size="6.3" fill="#0000a0">
<text x="70.5" y="199.6">技术要求：</text>
<text x="70.5" y="208.9">1.</text>
<text x="80.5" y="208.9">未注尺寸公差按GB/T 1804-m 执行；</text>
<text x="70.5" y="215.4">2.</text>
<text x="80.5" y="215.4">未注形位公差按GB/T 1184-K 执行；</text>
<text x="70.5" y="221.9">3.</text>
<text x="80.5" y="221.9">如图示喷漆，详见喷漆说明书；</text>
<text x="70.5" y="228.4">4.</text>
<text x="80.5" y="228.4">周边平整无毛刺；</text>
<text x="70.5" y="235">5.</text>
<text x="80.5" y="235">未注外形尺寸参考STEP文件；</text>
</g>
<g font-size="4.4">
<text x="34.2" y="4.2">1</text>
<text x="94.2" y="4.2">2</text>
<text x="144.2" y="4.2">3</text>
<text x="194.2" y="4.2">4</text>
<text x="244.2" y="4.2">5</text>
<text x="294.2" y="4.2">6</text>
<text x="344.2" y="4.2">7</text>
<text x="394.2" y="4.2">8</text>
<text x="11.7" y="25.9">A</text>
<text x="416.7" y="25.9">A</text>
<text x="11.7" y="75.1">B</text>
<text x="416.7" y="75.1">B</text>
<text x="11.7" y="125.1">C</text>
<text x="416.7" y="125.1">C</text>
<text x="11.7" y="175.1">D</text>
<text x="416.7" y="175.1">D</text>
<text x="4" y="192">零 件 代 号</text>
<text x="2.5" y="205.1">借(通)用件登记</text>
<text x="9.5" y="218.1">描图</text>
<text x="416.7" y="225.1">E</text>
<text x="9.5" y="231.1">描校</text>
<text x="5" y="244.1">旧底图总号</text>
<text x="6.5" y="257.1">底图总号</text>
<text x="337.6" y="252.6">ABS</text>
<text x="236.9" y="261.9">标记</text>
<text x="247.1" y="261.9">处数</text>
<text x="259.9" y="261.9">分区</text>
<text x="271.5" y="261.9">更改文件号</text>
<text x="290.4" y="261.9">签名</text>
<text x="301.5" y="261.9">年 月 日</text>
<text x="238.3" y="268.9">设计</text>
<text x="276.9" y="268.9">标准化</text>
<text x="9.4" y="270.1">签字</text>
<text x="238.3" y="276">校对</text>
<text x="277.6" y="276">工艺</text>
<text x="319.3" y="270.7">阶 段 标 记</text>
<text x="344" y="270.7">重量</text>
<text x="356.1" y="270.7">比例</text>
<text x="416.8" y="274.4">F</text>
<text x="340.9" y="279.7">1566.579</text>
<text x="356.8" y="279.7">1:3</text>
<text x="9.4" y="283.2">日期</text>
<text x="238.4" y="283">审核</text>
<text x="238.3" y="290.4">批准</text>
<text x="317" y="289.4">共 张</text>
<text x="321.1" y="289.4">1</text>
<text x="330.3" y="289.4">第 张</text>
<text x="334.5" y="289.4">1</text>
<text x="342.1" y="289.4">版本</text>
<text x="34.2" y="296.2">1</text>
<text x="94.2" y="296.2">2</text>
<text x="144.2" y="296.2">3</text>
<text x="194.2" y="296.2">4</text>
<text x="244.2" y="296.2">5</text>
<text x="294.2" y="296.2">6</text>
<text x="344.2" y="296.2">7</text>
<text x="394.2" y="296.2">8</text>
</g>
<g font-size="4.4" fill="#0000a0">
<text x="374.7" y="11.1">62</text>
<text x="105.9" y="13.5">57.5</text>
<text x="402.3" y="15.7">6.3</text>
<text x="86" y="24.6" transform="rotate(-90 86 24.6)">57</text>
<text x="139.5" y="26.9" transform="rotate(-90 139.5 26.9)">48</text>
<text x="156.4" y="31.5" transform="rotate(-90 156.4 31.5)">77</text>
<text x="207.6" y="38.7">R1.7</text>
<text x="217.6" y="38.7">3.5</text>
<text x="86" y="43.4" transform="rotate(-90 86 43.4)">25</text>
<text x="308.6" y="46">IUB M4-2</text>
<text x="71.5" y="63.1">IUB M4-2</text>
<text x="206.3" y="61">两侧IUB M3-2</text>
<text x="206.3" y="65.5">其余IUB M4-2</text>
<text x="39.6" y="89.4" transform="rotate(-90 39.6 89.4)">46</text>
<text x="129.8" y="90.4" transform="rotate(-90 129.8 90.4)">8</text>
<text x="231.2" y="91.8" transform="rotate(-90 231.2 91.8)">34</text>
<text x="239.2" y="92.5" transform="rotate(-90 239.2 92.5)">354</text>
<text x="246.2" y="92.5" transform="rotate(-90 246.2 92.5)">436</text>
<text x="279.3" y="145.8">上表面喷漆冷灰4C</text>
<text x="147.7" y="173.1">305</text>
<text x="369.8" y="218.1">四周及底部哑光白色</text>
</g>
<text font-size="4.4" fill="#010000" x="366.6" y="289.4">替代</text>
<text font-size="4.2" x="376.8" y="260.7">三坛医疗科技</text>
<text font-size="4.1" fill="#010000" x="73.8" y="8" transform="rotate(-180 73.8 8)">MS001-B.05.003SL.1.1</text>
<g font-size="4.1">
<text x="372.4" y="271">MS001-B 工作台主体</text>
<text x="370.3" y="280.1">MS001-B.05.003SL.1.1</text>
</g>
<text font-size="2.3" x="376.8" y="263.6">Santa Medical Technology</text>
</svg>
